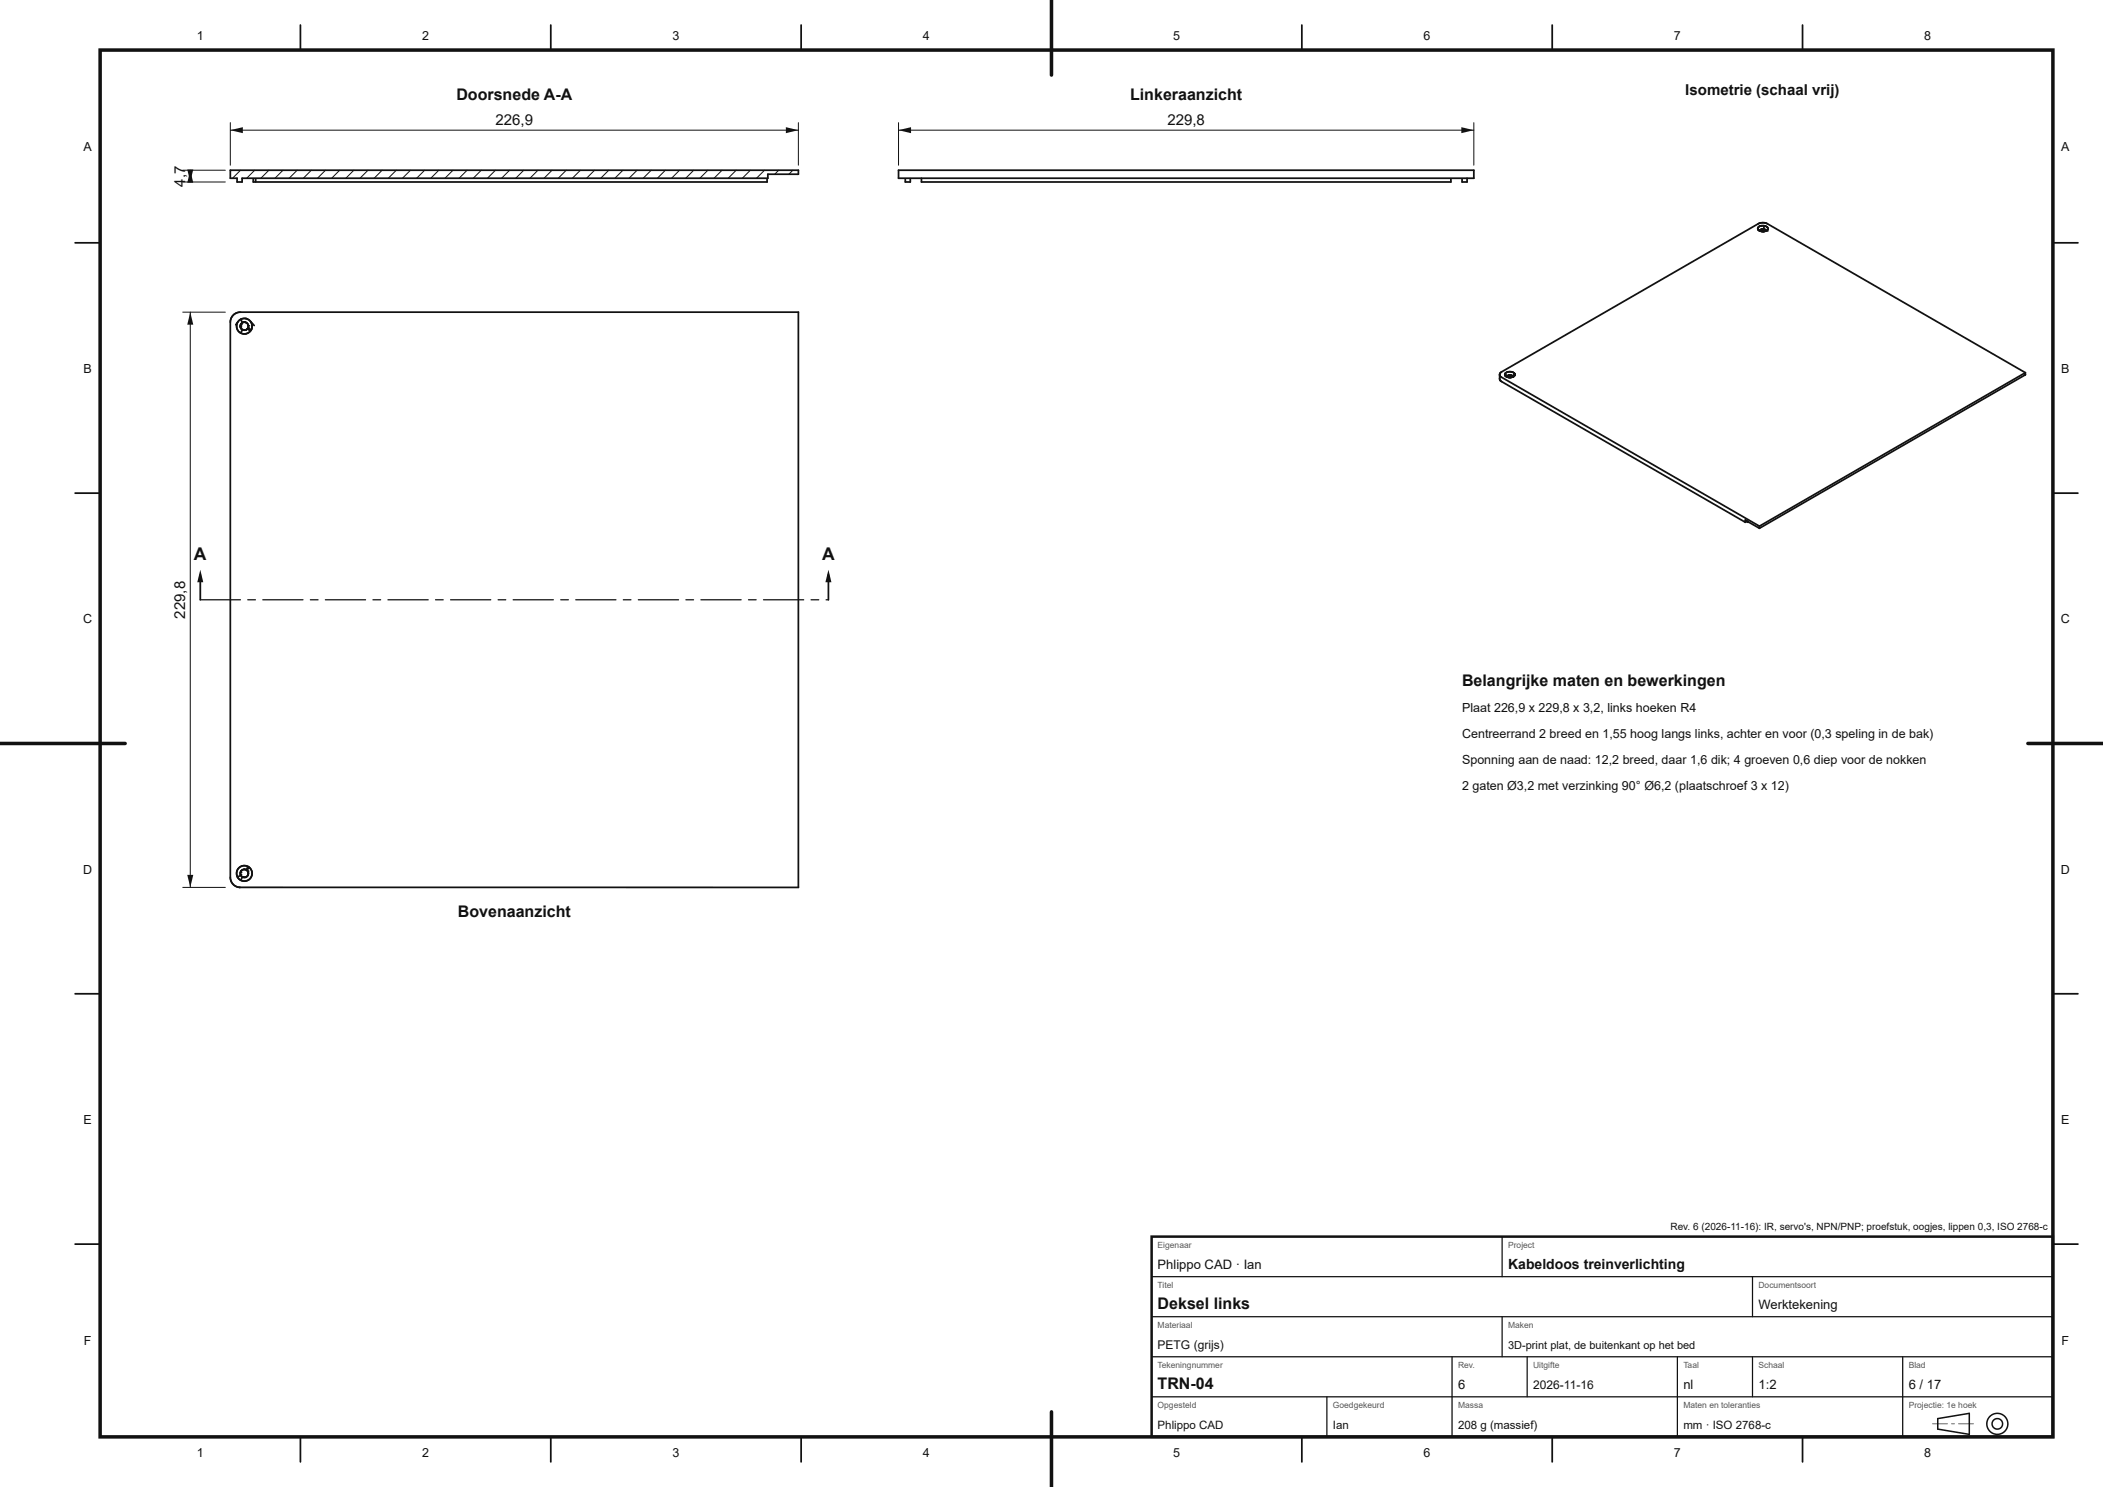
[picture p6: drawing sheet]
<svg xmlns="http://www.w3.org/2000/svg" width="420mm" height="297mm" viewBox="0 0 420 297" stroke-linecap="round" stroke-linejoin="round" font-family="sans-serif">
<g fill="none" stroke="#111" stroke-width=".35">
<path d="M46 34h113.4v.8h-6.1v.8h-105v.8h-1v-.8h-1.3zM50.6 35.8v.6h102.6v-.6M51.1 35.8v.6M48 64.9v.2M48 65.4l.1 .1M48.1 65.6l.3 .2M48.5 65.9h.1M49 64.4h-.6M49.4 65.7l-.7 .3M49.4 64.6l.1 .1M49.5 64.8l.1 .1M49.6 65.4l-.1 .1"/>
<path d="M159.4 62.4h-111.4a1.99 1.99 0 0 0-2 2v110.8a1.99 1.99 0 0 0 1.8 2h111.6M48 174.5l.2 .5 .4 .2M48.1 174l-.1 .4M48.8 173.6l-.2 .1M49.4 175l-.7 .2M49.4 173.9l.1 .1M49.5 174.1l.1 .1"/>
</g>
<g fill="none" stroke="#111" stroke-width=".2">
<path d="M48 34l-1.6 1.6M50.9 34l-1.6 1.6M53.7 34l-1.6 1.6M56.5 34l-1.6 1.6M59.3 34l-1.6 1.6M62.2 34l-1.6 1.6M65 34l-1.6 1.6M67.8 34l-1.6 1.6M70.7 34l-1.6 1.6M73.5 34l-1.6 1.6M76.3 34l-1.6 1.6M79.1 34l-1.6 1.6"/>
<path d="M82 34l-1.6 1.6M84.8 34l-1.6 1.6M87.6 34l-1.6 1.6M90.5 34l-1.6 1.6M93.3 34l-1.6 1.6M96.1 34l-1.6 1.6M98.9 34l-1.6 1.6M101.8 34l-1.6 1.6M104.6 34l-1.6 1.6M107.4 34l-1.6 1.6M110.3 34l-1.6 1.6M113.1 34l-1.6 1.6"/>
<path d="M115.9 34l-1.6 1.6M118.7 34l-1.6 1.6M121.6 34l-1.6 1.6M124.4 34l-1.6 1.6M127.2 34l-1.6 1.6M130.1 34l-1.6 1.6M132.9 34l-1.6 1.6M135.7 34l-1.6 1.6M138.5 34l-1.6 1.6M141.4 34l-1.6 1.6M144.2 34l-1.6 1.6M147 34l-1.6 1.6"/>
<path d="M149.9 34l-1.6 1.6M152.7 34l-1.6 1.6M155.5 34l-.8 .8M158.3 34l-.8 .8"/>
</g>
<circle cx="49" cy="65.9" r=".17" fill="#111"/>
<path d="M49 65.9h.1" fill="none" stroke="#111" stroke-width=".35"/>
<circle cx="49" cy="175.2" r=".17" fill="#111"/>
<g fill="none" stroke="#111" stroke-width=".35">
<path d="M48.1 65.5v.1M48.4 65.8v.1M48.4 64.4l-.3 .4M48.8 64.4h.1M49 64.4l.4 .2M49.3 65.8h-.1M49.5 64.7v.1M49.5 65.5l-.1 .2M49.5 65.5h.1M49.6 64.9h.1M49.6 64.9v.2M49.6 65.3v.1"/>
<path d="M159.4 62.4v114.8M48.6 173.7l-.5 .3M49 173.7l.4 .2M49.5 174v.1M49.6 174.2v.2M49.6 174.4l-.2 .6"/>
</g>
<circle cx="48.4" cy="65.9" r=".17" fill="#111"/>
<path d="M48.1 64.7v.1M48.4 65.9h.1M48.4 175.1v.1" fill="none" stroke="#111" stroke-width=".35"/>
<circle cx="48.1" cy="64.8" r=".17" fill="#111"/>
<path d="M48.1 64.8l-.1 .1M48 174.4v.1" fill="none" stroke="#111" stroke-width=".35"/>
<circle cx="48" cy="174.7" r=".17" fill="#111"/>
<path d="M47.5 64.3a1.55 1.55 0 0 0 .1 1.8 1.55 1.55 0 0 0 1.6 .5M48 65.1v.3M48.4 65.8v.1M48.6 65.9l.1 .1M48.9 63.6l.9 .4 1 1M49.2 63.6a1.68 1.68 0 0 0-1.6 .6l-.5 .7M50 64.2l.3 .7v.9M50.3 65.5l-.4 .8-.7 .4M47.5 175.3l.1 .1M48.6 175.2h.1M48.7 172.9a1.55 1.55 0 0 0-1.2 2.4" fill="none" stroke="#111" stroke-width=".35"/>
<g fill="#111">
<circle cx="48" cy="65.3" r=".17"/>
<circle cx="48" cy="65.2" r=".17"/>
</g>
<path d="M48.6 64.4h.1M48.6 172.9a1.55 1.55 0 0 1 1.6 2.1 1.55 1.55 0 0 1-2.6 .4M48.8 173.6l.2 .1" fill="none" stroke="#111" stroke-width=".35"/>
<circle cx="48.8" cy="64.4" r=".17" fill="#111"/>
<g fill="none" stroke="#111" stroke-width=".35">
<path d="M48.1 65.5h.1M48.1 63.8l.3 .6M48.2 65.7l.1 .1M48.4 65.9l-.3 .6M49.4 65.7l.6 .4M49.5 65.5l.7 .4M49.6 65.1v.2M47.8 177.2h.2M48.1 174.8l-.7 .4M48.2 173.9l-.1 .2M48.4 175.2l-.3 .6M49.1 175.2h-.1"/>
<path d="M49.4 173.9l.1 .1M49.5 173.1l-.3 .6M49.6 174.4v.1M49.8 173.2l-.5 .6"/>
</g>
<g fill="#111">
<circle cx="48.1" cy="64.8" r=".17"/>
<circle cx="48" cy="64.9" r=".17"/>
<circle cx="48.5" cy="65.9" r=".17"/>
<circle cx="48.6" cy="65.9" r=".17"/>
<circle cx="49.6" cy="65.1" r=".17"/>
<circle cx="49.5" cy="65.5" r=".17"/>
<circle cx="48" cy="174.2" r=".17"/>
<circle cx="48.7" cy="173.6" r=".17"/>
<circle cx="48.6" cy="175.2" r=".17"/>
<circle cx="49.5" cy="174" r=".17"/>
</g>
<path d="M179.4 34h114.9v1.6h-114.9zM181.8 35.7v.7h-1v-.6M184 35.6v.8h105.8v-.6M293 35.6v.8h-1v-.6" fill="none" stroke="#111" stroke-width=".35"/>
<path d="M46 24.5v8.5M46 26h113.4M159.4 24.5v8.5" fill="none" stroke="#111" stroke-width=".2"/>
<g fill="#111">
<path d="M46 26l2.5-.6v1.2z"/>
<path d="M156.9 25.4l2.5 .6-2.5 .6z"/>
</g>
<path d="M36.5 36.4h8.5M36.5 34h8.5M38 34v2.4" fill="none" stroke="#111" stroke-width=".2"/>
<g fill="#111">
<path d="M37.4 33.9h1.2l-.6 2.5z"/>
<path d="M38 34l.6 2.5h-1.2z"/>
</g>
<path d="M36.5 62.4h8.5M38 62.4v114.8M36.5 177.2h8.5" fill="none" stroke="#111" stroke-width=".2"/>
<g fill="#111">
<path d="M37.4 174.7h1.2l-.6 2.5z"/>
<path d="M38 62.4l.6 2.5h-1.2z"/>
</g>
<path d="M179.4 24.5v8.5M179.4 26h114.9M294.3 24.5v8.5" fill="none" stroke="#111" stroke-width=".2"/>
<g fill="#111">
<path d="M179.4 26l2.5-.6v1.2z"/>
<path d="M291.8 25.4l2.5 .6-2.5 .6z"/>
<path d="M39.9 119.7h8.1l.1 .1-.1 .1h-8zM49.4 119.7h1.6l.1 .1-.1 .1h-1.5zM52.4 119.7h8.1l.1 .1-.1 .1h-8zM61.9 119.7h1.6l.1 .1-.1 .1h-1.5zM64.9 119.7h8.1l.1 .1-.1 .1h-8zM74.4 119.7h1.6l.1 .1-.1 .1h-1.5zM77.4 119.7h8.1l.1 .1-.1 .1h-8zM86.9 119.7h1.6l.1 .1-.1 .1h-1.5zM89.9 119.7h8.1l.1 .1-.1 .1h-8zM99.4 119.7h1.6l.1 .1-.1 .1h-1.5zM102.4 119.7h8.1l.1 .1-.1 .1h-8zM111.9 119.7h1.6l.1 .1-.1 .1h-1.5zM114.9 119.7h8.1l.1 .1-.1 .1h-8zM124.4 119.7h1.6l.1 .1-.1 .1h-1.5zM127.4 119.7h8.1l.1 .1-.1 .1h-8zM136.9 119.7h1.6l.1 .1-.1 .1h-1.5zM139.9 119.7h8.1l.1 .1-.1 .1h-8zM149.4 119.7h1.6l.1 .1-.1 .1h-1.5zM152.4 119.7h8.1l.1 .1-.1 .1h-8zM161.9 119.7h1.6l.1 .1-.1 .1h-1.5zM164.9 119.7h.5l.2 .1-.6 .1z"/>
</g>
<path d="M40 114.8v5" fill="none" stroke="#111" stroke-width=".35"/>
<path d="M40 113.8l.6 2.5h-1.2z" fill="#111"/>
<path d="M165.4 114.8v5" fill="none" stroke="#111" stroke-width=".35"/>
<path d="M165.4 113.8l.6 2.5h-1.2z" fill="#111"/>
<g fill="none" stroke="#111" stroke-width=".35">
<path d="M351.6 46v.2M351.9 46.2h.4M351.9 46.2h-.1M351.9 45.8h.4l.3 .2M352.2 45.8h.1M352.5 45.9l.1 .1M352.6 46v.1M352.6 46.1l-.1 .1M352.6 46.1h.1M299.5 75.6l.4 .6 48.7 28.1M301 75.2h.1M301 75.2l.1 .1"/>
<path d="M301 75.1v.1M301.3 75.4h.1M301.4 75.4h.3M301.4 75.4h-.1M301.4 74.9l.4 .1M301.6 74.9h.1M301.7 75.4h.1M301.7 74.9l.1 .1M302 75.1h.1M302 75.1l.1 .1M302.1 75.2l-.1 .1M404.4 74.8l.1 .1"/>
<path d="M404.5 74.4l-51.5-29.7-1.1-.2-.8 .2-51.2 29.6-.3 .3-.1 .4 .3 .3 51.6 29.8M404.5 74.9l-53.1 30.6M404.5 74.4l-53.1 30.7M404.5 74.4v.5M348.6 103.9l2.8 1.6M348.6 103.9v.4M348.7 103.8l-.1 .1M348.9 104.2l.2 .1M349 104.1l-.4 .2M349.1 104.2v.1M349.2 104.3h-.1M351.4 105.1v.4"/>
</g>
<circle cx="351.6" cy="46.1" r=".17" fill="#111"/>
<path d="M351.6 46.1v.1M352 45.8h-.1M301 75.3h.1" fill="none" stroke="#111" stroke-width=".35"/>
<circle cx="351.9" cy="45.8" r=".17" fill="#111"/>
<path d="M351.8 45.8h-.1M351.9 45.8h-.1M301.3 74.9l-.2 .2M301.4 74.9h-.1" fill="none" stroke="#111" stroke-width=".35"/>
<circle cx="301.1" cy="75.1" r=".17" fill="#111"/>
<path d="M351.4 45.1h.9l.7 .3M351.5 46.1l.1 .1M351.7 45.9h-.1M351.7 45.8l-.1 .1M351.9 45.1a.56 .56 0 0 0-.8 .3 .56 .56 0 0 0 .3 .7l.2 .1M352.6 46.1l-1.1 .1M352.8 45.3l.2 .1M353 45.4v.8M353.1 45.7l-.3 .3-.4 .2M302.2 74.4a1.24 1.24 0 0 0-1.7 .4" fill="none" stroke="#111" stroke-width=".35"/>
<circle cx="351.6" cy="45.9" r=".17" fill="#111"/>
<path d="M351.6 45.9v.1" fill="none" stroke="#111" stroke-width=".35"/>
<circle cx="351.7" cy="45.9" r=".17" fill="#111"/>
<path d="M352.3 45.8h.1M301.8 75h.1M301.9 75l.1 .1M302.2 74.4a.53 .53 0 0 1 .3 .6 .53 .53 0 0 1-.7 .4 .96 .96 0 0 1-1.3-.6" fill="none" stroke="#111" stroke-width=".35"/>
<g fill="#111">
<circle cx="352.4" cy="45.8" r=".17"/>
<circle cx="301" cy="75.2" r=".17"/>
</g>
<g fill="none" stroke="#111" stroke-width=".35">
<path d="M351.1 45.8l.5 .3M351.2 46l.2 .1M351.5 46.1h.1M351.6 45.9v.1M352.2 46.2v.1M352.4 45.1l-.2 .7M352.4 46.2h-.1M299.5 74.8v.9M300.6 75l.4 .3M300.6 74.6l.4 .5M301.5 74.9h-.1M302.1 75.2l-.1 .1"/>
<path d="M302.5 74.6l-.5 .5M302.6 74.8l-.5 .4"/>
</g>
<g fill="#111">
<circle cx="352.6" cy="46.1" r=".17"/>
<circle cx="302.1" cy="75.3" r=".17"/>
</g>
<path d="M20 10h390v277h-390z" fill="none" stroke="#111" stroke-width=".7" stroke-linecap="butt"/>
<path d="M210 0v15M0 148.5h25M405 148.5h14.9M210 282v15" fill="none" stroke="#111" stroke-width=".7"/>
<g fill="none" stroke="#111" stroke-width=".35">
<path d="M60 5v5M110 5v5M160 5v5M210 5v5M260 5v5M310 5v5M360 5v5M15 48.5h5M410 48.5h5M15 98.5h5M410 98.5h5M15 148.5h5"/>
<path d="M410 148.5h5M15 198.5h5M410 198.5h5M15 248.5h5M410 248.5h5M60 287v5M110 287v5M160 287v5M210 287v5M260 287v5M310 287v5M360 287v5"/>
</g>
<path d="M230 247h180v40h-180z" fill="none" stroke="#111" stroke-width=".5"/>
<g fill="none" stroke="#111" stroke-width=".25">
<path d="M230 255h180M300 247v8M350 255v8M230 279h180M230 271h180M230 263h180M265 279v8M290 271v16M300 263v8M305 271v8M335 271v16M350 271v8"/>
<path d="M380 271v16"/>
</g>
<path d="M387 283.3l6.3-1v4.2l-6.3-1.1z" fill="none" stroke="#111" stroke-width=".3"/>
<path d="M385.9 284.3l3.1 .1-3.1 .1zM389.7 284.3l.7 .1-.7 .1zM391.1 284.3l3.1 .1-3.1 .1z" fill="#111"/>
<g fill="none" stroke="#111" stroke-width=".3">
<circle cx="398.9" cy="284.4" r="1.05"/>
<circle cx="398.9" cy="284.4" r="2.1"/>
</g>
<g font-size="3.5" fill="#111">
<text x="38.7" y="111.8">A</text>
<text x="164.2" y="111.8">A</text>
</g>
<g font-size="3.2" fill="#111">
<text x="91.1" y="20">Doorsnede A-A</text>
<text x="225.7" y="20">Linkeraanzicht</text>
<text x="292" y="137">Belangrijke maten en bewerkingen</text>
<text x="91.4" y="183.2">Bovenaanzicht</text>
<text x="231.2" y="261.4">Deksel links</text>
<text x="231.2" y="277.4">TRN-04</text>
</g>
<g font-size="3" fill="#111">
<text x="336.6" y="19">Isometrie (schaal vrij)</text>
<text x="99" y="25">226,9</text>
<text x="233.1" y="25">229,8</text>
<text x="37" y="35.6" transform="rotate(-90 37 35.6)">,7</text>
<text x="37" y="37.3" transform="rotate(-90 37 37.3)">4</text>
<text x="37" y="123.6" transform="rotate(-90 37 123.6)">229,8</text>
</g>
<text font-size="2.8" fill="#111" x="301.2" y="253.4">Kabeldoos treinverlichting</text>
<g font-size="2.6" fill="#111">
<text x="231.2" y="253.4">Phlippo CAD · Ian</text>
<text x="351.2" y="261.4">Werktekening</text>
<text x="291.2" y="277.4">6</text>
<text x="336.2" y="277.4">nl</text>
<text x="351.2" y="277.4">1:2</text>
<text x="381.2" y="277.4">6 / 17</text>
</g>
<g font-size="2.5" fill="#111">
<text x="39.3" y="8">1</text>
<text x="84.3" y="8">2</text>
<text x="134.3" y="8">3</text>
<text x="184.3" y="8">4</text>
<text x="234.3" y="8">5</text>
<text x="284.3" y="8">6</text>
<text x="334.3" y="8">7</text>
<text x="384.3" y="8">8</text>
<text x="16.7" y="30.2">A</text>
<text x="411.7" y="30.2">A</text>
<text x="16.7" y="74.5">B</text>
<text x="411.7" y="74.5">B</text>
<text x="16.6" y="124.5">C</text>
<text x="411.6" y="124.5">C</text>
<text x="292" y="142.2">Plaat 226,9 x 229,8 x 3,2, links hoeken R4</text>
<text x="292" y="147.4">Centreerrand 2 breed en 1,55 hoog langs links, achter en voor (0,3 speling in de bak)</text>
<text x="292" y="152.6">Sponning aan de naad: 12,2 breed, daar 1,6 dik; 4 groeven 0,6 diep voor de nokken</text>
<text x="292" y="157.8">2 gaten Ø3,2 met verzinking 90° Ø6,2 (plaatschroef 3 x 12)</text>
<text x="16.6" y="174.5">D</text>
<text x="411.6" y="174.5">D</text>
<text x="16.7" y="224.5">E</text>
<text x="411.7" y="224.5">E</text>
<text x="16.7" y="268.7">F</text>
<text x="411.7" y="268.7">F</text>
<text x="39.3" y="291">1</text>
<text x="84.3" y="291">2</text>
<text x="134.3" y="291">3</text>
<text x="184.3" y="291">4</text>
<text x="234.3" y="291">5</text>
<text x="284.3" y="291">6</text>
<text x="334.3" y="291">7</text>
<text x="384.3" y="291">8</text>
</g>
<g font-size="2.4" fill="#111">
<text x="231.2" y="269.4">PETG (grijs)</text>
<text x="306.2" y="277.4">2026-11-16</text>
</g>
<g font-size="2.3" fill="#111">
<text x="231.2" y="285.4">Phlippo CAD</text>
<text x="266.2" y="285.4">Ian</text>
<text x="291.2" y="285.4">208 g (massief)</text>
<text x="336.2" y="285.4">mm · ISO 2768-c</text>
</g>
<text font-size="2.2" fill="#111" x="301.2" y="269.4">3D-print plat, de buitenkant op het bed</text>
<text font-size="2" fill="#111" x="333.6" y="245.6">Rev. 6 (2026-11-16): IR, servo's, NPN/PNP; proefstuk, oogjes, lippen 0,3, ISO 2768-c</text>
<g font-size="1.7" fill="#555">
<text x="231.2" y="249.2">Eigenaar</text>
<text x="301.2" y="249.2">Project</text>
<text x="231.2" y="257.2">Titel</text>
<text x="351.2" y="257.2">Documentsoort</text>
<text x="231.2" y="265.2">Materiaal</text>
<text x="301.2" y="265.2">Maken</text>
<text x="231.2" y="273.2">Tekeningnummer</text>
<text x="291.2" y="273.2">Rev.</text>
<text x="306.2" y="273.2">Uitgifte</text>
<text x="336.2" y="273.2">Taal</text>
<text x="351.2" y="273.2">Schaal</text>
<text x="381.2" y="273.2">Blad</text>
<text x="231.2" y="281.2">Opgesteld</text>
<text x="266.2" y="281.2">Goedgekeurd</text>
<text x="291.2" y="281.2">Massa</text>
<text x="336.2" y="281.2">Maten en toleranties</text>
<text x="381.2" y="281.2">Projectie: 1e hoek</text>
</g>
</svg>
